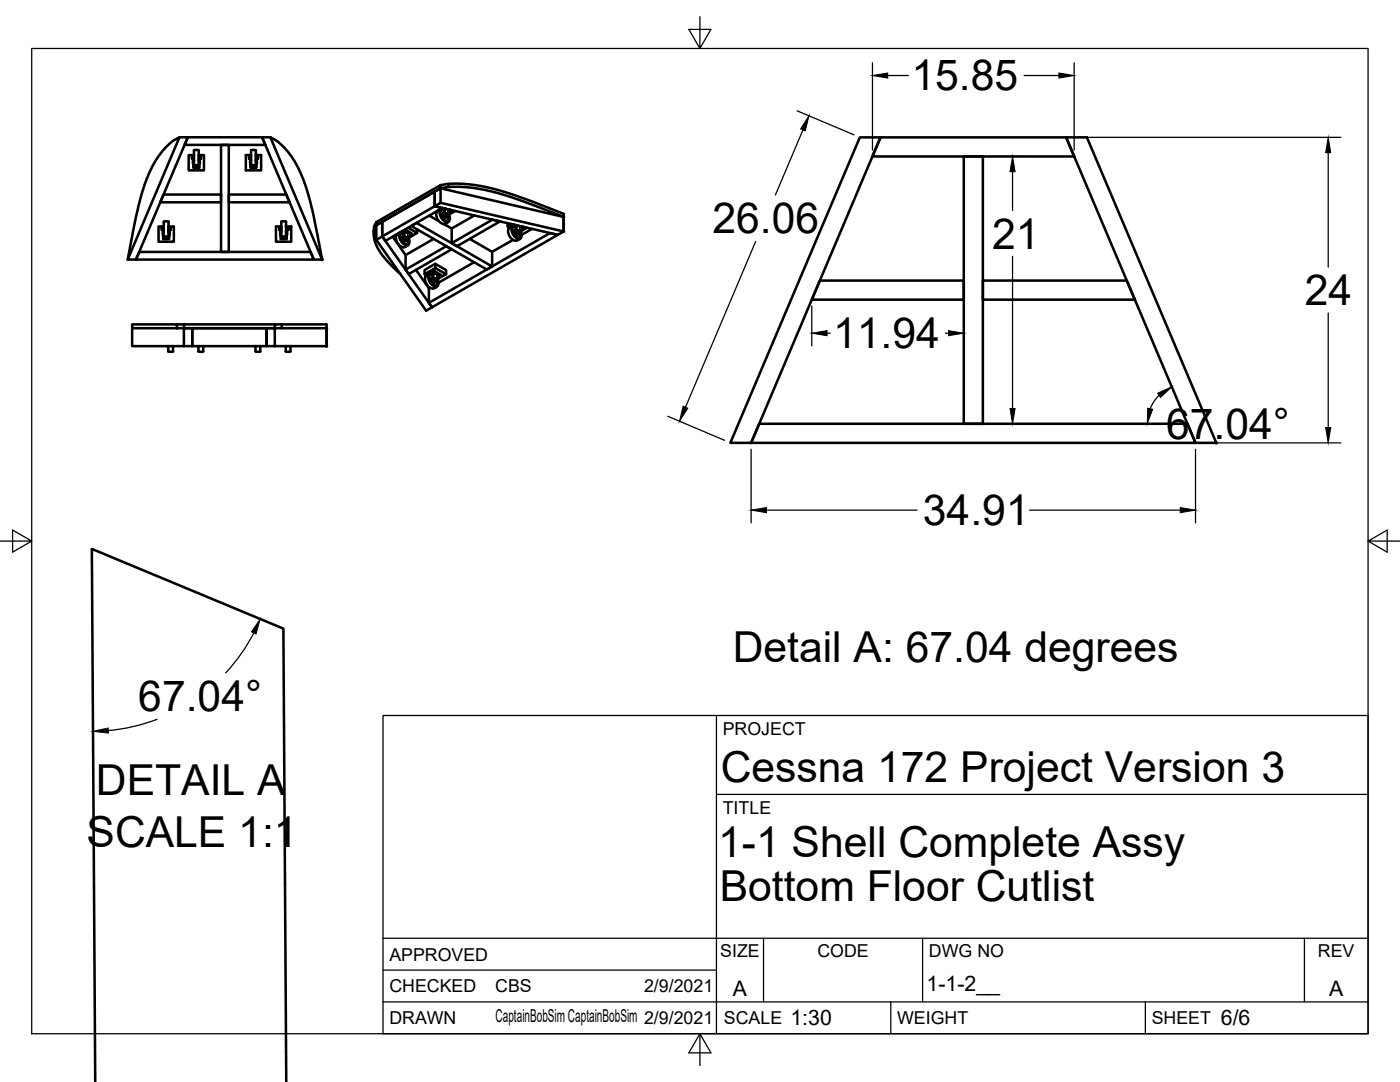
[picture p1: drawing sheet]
<svg xmlns="http://www.w3.org/2000/svg" width="279mm" height="216mm" viewBox="0 0 279 216" stroke-linecap="round" stroke-linejoin="round" font-family="sans-serif">
<!-- layer: Visible -->
<g fill="none" stroke="#000" stroke-width=".51">
<path d="M32.6 38.8h11.5v1.6h-12.1zM35.8 27.4h1.7l-10.4 24.4h-1.6zM35.8 27.4a13.6 13.6 0 0 0-6.1 7.3 83.6 83.6 0 0 0-4.1 16.3l-.1 .8M37.5 27.4h14.8l.6 1.5h-16.1zM38.4 31.2l-.1 .2 .2 .1M38.4 31.5v.2h.1M38.5 31.2h-.2l.1 .5M38.5 32.2h.1M38.6 32.9v.6h1.2v-.6M38.6 31.6h.1M38.6 31.3h.1M38.7 30h1"/>
<path d="M38.7 31v.9M38.7 30v2.9l.3 .1 .7-.1v-2.9M38.7 32.1l-.1 .2M38.7 30.9h-1v3.1h3v-3.1h-1M38.8 32.9l.2 .1 .6-.1M39.7 31v.9M39.7 32.1l.1 .2M39.7 31.6h.1M39.7 31.3h.1M39.8 31.2h.2v.4M39.8 32.2v-1.1v1.3l-.1 .4M39.8 32.2a.71 .71 0 0 1-.6 1 .71 .71 0 0 1-.7-1v-1.1h.1v1.3l.1 .4"/>
<path d="M40 31.2v.1M40 31.5v.1M40 31.6v.1M40 31.3l-.2 .2M40 31.6l-.2 .1M40.1 31.3v.3M40.1 31.3l-.1 .3M40.1 31.6h-.1M44.1 28.9h1.6v21.4h-1.6zM45.7 38.8h11.4l.7 1.6h-12.1zM49.7 31.2h.2M49.7 31.2v.5"/>
<path d="M49.7 31.2v.3h.2M49.7 31.5v.2h.2M49.9 32.2v-1.1l.1 1.1M49.9 32.2a.71 .71 0 0 0 .7 1 .71 .71 0 0 0 .7-1M50 32.2h-.1M50 32.9v.6h1.2v-.6M50 31.6h.1M50 31.3h.1M50 32.2l.1 .6M50.1 32.2l-.1 .1M50.1 31v.9M50.1 30v2.9"/>
<path d="M50.1 30.9h-1v3.1h3v-3.1h-1M50.1 32.1v.1M50.1 32.9h1M50.1 30h1M50.2 32.9l.3 .1 .5-.1M51.1 31v.9M51.1 30v2.9M51.1 32.1v.1M51.1 32.2l.1 .1M51.1 31.6h.1M51.1 31.3h.1M51.1 32.2v-1.1h.1v1.1"/>
<path d="M51.2 32.2h.1M51.2 32.2l-.1 .6M51.2 31.2h.2v.4M51.4 31.2v.2l-.2 .1M51.4 31.5v.1M51.4 31.6v.1M51.4 31.6l-.2 .1M51.4 31.6h.1M51.4 31.3h.1M51.5 31.3v.3M52.3 27.4h1.7l10.3 24.4h-1.7zM54 27.4a13.8 13.8 0 0 1 6.1 7.4 82.8 82.8 0 0 1 4 15.9l.2 1.1"/>
<path d="M87.9 36.9l-12.8 7.4v.6l-.4 .9M89.5 37.3h.1a36.1 36.1 0 0 1 14.5 2.7l8.4 3.3v-.6l-7.8-3a37 37 0 0 0-15.2-3v.6l-.4 .1a4.4 4.4 0 0 0-2.3 .8v2.9l24.5 5.8 1.2-.7v-2.9M89.5 36.7l-1.6 .2v.7l-12.8 7.3M171.6 27.4h4.1l-25.8 61h-4.1zM175.7 27.4h37.1l1.6 3.8h-40.3zM192.3 31.2h3.9v53.4h-3.9zM212.8 27.4h4.1l25.8 61h-4.1zM27.8 50.3h34.2l.6 1.5h-35.5zM32.3 45.5v.2h.2M32.3 45.7v.2h.2M32.5 45.5a.28 .28 0 0 0-.2 .1 .28 .28 0 0 0 0 .3M32.6 47.1v.6h1.2v-.6"/>
<path d="M32.6 46.4l-.1-1.1v1.1a.7 .7 0 0 0 .7 1 .7 .7 0 0 0 .6-1l-.1-1.1v1.2M32.6 45.8h.1M32.6 45.6h.1M32.6 46.5l.1 .6M32.6 46.4v.1M32.7 46.2v-1h-1.1v3h3.1v-3h-1.1v1M32.7 44.2v2.9l1 .1M32.7 46.3l-.1 .1M32.7 44.2h1M32.8 47.2l.2 .1 .6-.1M33.6 44.2v2.9M33.6 46.3l.2 .4-.2 .4"/>
<path d="M33.7 45.8h.1M33.7 45.6h.1M33.8 45.5h.2v.3M34 45.5v.1M34 45.7v.1M34 45.6v.2M34 45.8v.1M34 45.6l-.2 .1M34 45.8l-.2 .1M55.8 45.5v.2h.2M55.8 45.7v.2h.2M56 46.4a.71 .71 0 0 0 .6 1 .71 .71 0 0 0 .7-1l-.1-1.1v1.2"/>
<path d="M56 45.5a.28 .28 0 0 0-.3 .1 .28 .28 0 0 0 .1 .3M56 47.1v.6h1.2v-.6M56 46.4v-1.1v1.1M56 45.8h.1M56 45.6h.1M56.1 46.4v.1M56.1 46.4v.7M56.1 44.2h1M56.1 46.2v-1h-1v3h3v-3h-1v1M56.1 44.2v3h.3l.7-.1v-2.9M56.1 46.3v.1M56.2 47.2l.3 .1 .5-.1"/>
<path d="M57.1 46.3l.1 .4-.1 .4M57.1 45.8h.1M57.1 45.6h.1M57.3 45.5h.2v.3M57.4 45.5l.1 .1M57.4 45.7l.1 .1M57.5 45.6v.2M57.5 45.8l-.1 .1M57.5 45.6l-.2 .1M57.5 45.8l-.2 .1M74.7 45.2l-.1 1.5M75.1 44.9l11.7-6.7v2.9l-10.5 6.1 9.9 14.1-1.2 .7-9.9-14.1z"/>
<path d="M75.1 44.3l-.4 .9v.8a6.6 6.6 0 0 0 2 5.4l3.2 3.3M76.3 44.3v2.9l-1.2 .7M78.4 47.2l2.5 3.7M79.3 46.7h.1M79.5 46.5a1.2 1.2 0 0 0-.2 1.9 1.25 1.25 0 0 0 1 .9 1.25 1.25 0 0 0 1.3-.5M79.9 46.3v.1M80 46.6l.6 .1M80.1 46.3l-.4 .2M80.6 46.6a.64 .64 0 0 0-.7 .2 .64 .64 0 0 0 0 .8l.2 .4a.85 .85 0 0 0 1.4 .5l-.1-1M80.7 46.4l-.4-.1a.89 .89 0 0 0-.5 1.5l.2 .3a.96 .96 0 0 0 1.6 .5l.1-.7-.2-.5M80.7 47.6l.1 .2 .2-.1-.1-.1M80.7 46.2l-.3 .1"/>
<path d="M80.7 46.2l-.2 .2M80.7 46.2h.1M80.7 46.2l-.2 1.5 .4 .2 .4-.3a.98 .98 0 0 1 0 1.1M80.7 46.2l.5 .3M80.8 46.2l-.2 1.3 .1 .3 .3 .1M80.8 46h.1zM80.8 46h.1M80.8 47.3v.1M80.8 47.5l.1 .1M80.8 45.9l-.8 .4M80.8 47.4l.1 .2M80.9 47.6l.1 .1"/>
<path d="M80.9 47.3l.2 .1-.1 .3M80.9 47.3l-.1 .1M80.9 47.3l.2 .1v.3M80.9 47.3l-.2 .1v.2l.1-.2M80.9 47.3l.1 .3M80.9 47.3l.2 .2zM80.9 46.3a.66 .66 0 0 1 .9 .4v.5M81 47.3v.1M81 47.4l-.1 .1h.2M81 47.7h.1M81 47.7l-.2 .1M81.1 47.8l-.3 .2-.3-.2-.1-.4 .1-.2a.51 .51 0 0 0-.3 .6 .51 .51 0 0 0 .6 .4l.2-.2"/>
<path d="M81.2 46.3h.1M81.3 46.2l-.5-.4 1.4 .9M81.3 46.2l.5 .3M81.3 46.2h-.5M81.3 46.2v.1M81.4 47.6h.1M81.4 45.4l1.8 1.1v-.7M81.7 46.5v.1M81.8 46.5l.4 .2-.4 .3M81.8 47.2l-.4 .4M81.9 46.7h.1zM81.9 46.7h.1"/>
<path d="M83 53.8l2.6 3.7M83.2 46.5l-1.6 1M85.6 57.5v2.9l.6 .9 25.1-14.4-1.5-.4-24.2 13.9M85.7 43l1.9 1.1M85.8 57.4l-.2 .1M85.8 54.9h.6M85.9 54.6h-.1a1.25 1.25 0 0 0-.7 2.1 1.5 1.5 0 0 0 1.3 .9M86.2 55.5l.1-.1-.1 .3 .2 .5h.4l.1-.1M86.2 55.4a.54 .54 0 0 0-.1 .7 .54 .54 0 0 0 .6 .2l.1-.1M86.4 55.6l.1 .4 .3 .1M86.4 54.8a.64 .64 0 0 0-.7 .3 .64 .64 0 0 0 0 .8l.2 .3a.85 .85 0 0 0 1.4 .5l-.1-.9M86.5 54.7l-.4-.1a.89 .89 0 0 0-.5 1.4l.2 .4a.96 .96 0 0 0 1.6 .5l.1-.8-.2-.4"/>
<path d="M86.5 55.8l.1 .2 .2-.1-.1-.1M86.5 54.4l-.3 .2M86.5 54.5l-.2 .1M86.5 54.5h.1M86.5 54.5l-.2 1.3 .1 .2 .3 .1M86.5 47.7l-5.6 3.2v2.9l.7 .9 8.5-5-1-.6-8.2 4.7M86.6 54.5l-.2 1.1M86.6 54.3h.1zM86.6 54.3h.1M86.6 54.5l.4 .2M86.6 55.5v.1M86.6 55.8h.1"/>
<path d="M86.6 54.1l-.9 .5M86.6 54.1l-.8 .5M86.6 55.6l.1-.1 .2 .1-.1 .3M86.6 55.6l.1 .2M86.6 55.6l-.1 .2v-.2l.3-.1 .1 .4M86.6 54.5l.5-.1v.1M86.7 55.8l.1 .1M86.7 55.6l.1 .3M86.7 55.6l.2 .2zM86.7 54.5a.69 .69 0 0 1 .9 .5v.5M86.8 55.6l-.1 .2h.2M86.8 56.1l-.1 .1"/>
<path d="M86.8 55.9h.1M86.8 55.9l-.2 .1M86.9 52.6l-2.2 1.3v.8l.4 .2M86.9 53.5l-2.2 1.2M87 54.5h.1M87.1 54.4l-.5-.3 1.4 .9M87.1 54.4l.5 .4M87.1 55.9a.98 .98 0 0 1 0 1.1M87.1 55.9l-.3 .2M87.2 55.8h.1M87.2 42.2a1.86 1.86 0 0 0 1.4 2.5M87.4 57l-.5 .4-.5 .2"/>
<path d="M87.4 42v.1M87.5 54.8h.1M87.6 54.7l.4 .3-.4 .2M87.6 55.4l-.4 .4M87.6 41.9l-.4 .3M87.7 54.9h.1zM87.7 54.9h.1M87.9 40.5l24.6 5.7v-2.9M88 41.7h.1M88.1 42l.6 .1M88.2 41.7l-.5 .1M88.4 41.5l-.3 .2"/>
<path d="M88.6 42.5a.52 .52 0 0 0-.3 .7 .52 .52 0 0 0 .6 .3h.1M88.6 44.7l1.5 .9M88.6 42.6l-.1 .2 .1 .3 .2 .3 .3-.2M88.6 41.6l-.1 .1M88.7 41.9a.64 .64 0 0 0-.8 .3 .64 .64 0 0 0 .1 .8l.1 .3a.85 .85 0 0 0 1.5 .5l-.1-.9M88.7 41.8l-.3-.1a.89 .89 0 0 0-.5 1.4l.2 .4a.96 .96 0 0 0 1.6 .5v-.8l-.1-.4 1.2-.7M88.7 41.6l-.1 1.3 .1 .2 .3 .2M88.7 42.9l.2 .2v-.2M88.7 41.6l-.2 .1M88.7 41.6h.1M88.8 41.6l-.2 1.3 .2 .2 .3 .1M88.9 42.7h.1"/>
<path d="M88.9 42.9h.1M88.9 42.7l.1 .2M88.9 42.6l.3 .2v.2M88.9 42.6l-.2 .1v.2l.2-.2M89 42.6l.2 .3-.1 .1-.1-.1M89 42.6l-.1 .1M89 42.7l.1 .2M89 42.7l.1 .2zM89 43.1l.2-.1-.3 .1M89 54.7l-2.1-1.2v-.9l2.1 1.3v.8l-1.7 1M89 42.7h.1M89 42.7v.2h.1"/>
<path d="M89.1 43.3l-.1 .2M89.1 43.2l-.1 .1M89.1 41.7l.2 .1M89.1 42.9v.1M89.4 43a.98 .98 0 0 1-.1 1.1M89.4 43l-.3 .2M89.4 42.9v.1M89.6 44.1l-.4 .4-.6 .2M89.7 41.8l.2 .8M89.8 41.9h.1M89.9 42.5l-.5 .4M89.9 42h.2z"/>
<path d="M89.9 42h.2M90 41.9l.3 .2-.4 .2M90.1 45.6v2.9l1.1 .6 8.6-4.9-1.5-.4-8.2 4.7M90.2 42l.1 .1M93.7 47.7l4.5 2.5v3l-1 .6-15.1-8.7 1-.6 15.1 8.7M94.6 52.3l-7.1 4.1M94.7 43l-4.6 2.6M101.3 44.5v.7l.8-.5M101.3 45.2l.4 .2M102.4 47.9l-4.2 2.3M102.4 45.3l.6 .1M102.5 45h-.1a1.25 1.25 0 0 0-.7 2.1 1.5 1.5 0 0 0 1.3 .9"/>
<path d="M102.6 44.8l-.3 .3M102.7 44.9l-.3 .1M103 46l.3 .6 .4-.3M103 44.9l-.2 .1M103 45.3a.64 .64 0 0 0-.8 .2 .64 .64 0 0 0 .1 .8l.2 .4a.85 .85 0 0 0 1.4 .5l-.1-1M103 44.9l-.1 .1M103 45.1l-.3-.1a.89 .89 0 0 0-.5 1.5l.2 .3a.96 .96 0 0 0 1.6 .5l.1-.7-.2-.5 1.3-.7M103.1 45l-.2 1.2 .1 .3 .3 .1M103.1 44.9h.1M103.1 45l-.2 1.1M103.2 46.2l.1 .2-.1 .1-.2-.2M103.3 46l.2 .1v.3"/>
<path d="M103.3 46l-.3 .1v.2l.2-.1v-.2M103.3 46v.1M103.3 46l.1 .3M103.3 46.1l.1 .2zM103.3 46.4h.2l-.3 .1M103.4 46.1h.1M103.4 46l-.1 .2h.2M103.4 45l.2 .1M103.4 46.7l-.1 .1M103.4 46.6h-.1M103.5 46.5l-.3 .2-.3-.2-.1-.4 .1-.2a.51 .51 0 0 0-.3 .6 .51 .51 0 0 0 .6 .4l.1-.1M103.5 46.2h.1"/>
<path d="M103.7 46.3a.98 .98 0 0 1-.1 1.1M103.7 46.3h.1M103.9 47.5l-.5 .4-.4 .1M104.1 45.2l.1 .7-.4 .4M104.1 45.2h.1M104.3 45.4h.1zM104.3 45.3h.1M104.3 45.2l.3 .2-.4 .3M104.5 45.3l.1 .1M106.2 45.7l-2.1 1.2M112.5 43.3l-24.6-5.7v2.9l-1.1 .6 1.5 .4-11.4 6.6-.6-.9v-2.9M163.6 56h28.7v3.8h-30.3z"/>
<path d="M196.2 56h28.7l1.6 3.8h-30.3zM26.4 65.5v3.6h10.3v-3.6h1.7v3.6h-1.7M26.4 64.7h8.9v.8h-8.9zM33.5 69.1l.1 .1M33.6 69.1v1l.6 .1 .3-.1v-1M34.6 69.1l-.1 .1M35.3 64.7h1.4M38.4 65.5h14.8v3.6h-14.8zM39.5 69.1l.1 .1M39.6 69.1v1l.6 .1 .4-.1v-1M40.6 69.1v.1M50.9 69.1l.1 .1"/>
<path d="M51 69.1v1h1M51.9 69.1v1M52 69.1l-.1 .1M54.8 69.1v-3.6h-1.6v3.6h12v-3.6v3.6M54.8 64.7h-18.1v.8h-1.4M54.8 65.5h1.4v-.8h9v.8h-9M56.2 64.7h-1.4v.8h-18.1M57 69.1v.1M57 69.1v1l.7 .1 .3-.1v-1M58 69.1v.1M151.5 84.6h85.5l1.6 3.8h-88.7zM19 215.9l-.6-106.4 38.2 15.9 .5 90.5"/>
<circle cx="38.8" cy="33.3" r=".1"/>
<circle cx="39.6" cy="33.3" r=".1"/>
<circle cx="50.2" cy="33.3" r=".1"/>
<circle cx="51" cy="33.3" r=".1"/>
<circle cx="32.8" cy="47.5" r=".1"/>
<circle cx="33.6" cy="47.5" r=".1"/>
<circle cx="56.2" cy="47.5" r=".1"/>
<circle cx="57" cy="47.5" r=".1"/>
<circle cx="103.4" cy="46.1" r=".19"/>
</g>
<!-- layer: Visible Narrow -->
<g fill="none" stroke="#000" stroke-width=".25">
<path d="M38.5 31.8h.1M38.7 32l-.1 .2M39.7 32l.1 .2M39.8 31.8h.1M49.9 31.8h.1M50.1 32l-.1 .2M51.1 31.9v.1M51.1 31.9v.3M51.1 31.8h.1M32.5 46h.1M32.7 46.2l-.1 .2M33.6 46.2l.1 .2"/>
<path d="M33.7 46h.1M56 46h.1M56.1 46.2l-.1 .2M57.1 46.2l.1 .2M57.2 46h.1M80.6 47.3l-.1 .1M80.7 46.2h.1M80.8 46.2l.5 .4M81 46.3l.6 .1 .2 .3M81.1 46.4l.3 .1v1.1M81.2 46.5l.1 .1M81.3 46.6v1"/>
<path d="M81.3 46.5h.1M86.4 55.6h-.1M86.5 54.5h.1M86.6 54.5l.5 .3M86.8 54.6h.5l.3 .4M86.9 54.6l.3 .2v1M87 54.7l.1 .1M87.1 54.8v1.1M87.1 54.8h.1M88.6 42.7l-.1 .1M88.9 41.7l.5 .2M89.2 41.7l.2 .2v1v-1"/>
<path d="M89.3 41.8l.1 .1M89.4 41.9h.1M89.7 41.8l.2 .3M102.9 46.1h.1M103 44.9l.1 .1M103.3 45l.4 .3M103.5 45.1l.2 .1v1.1v-1M103.6 45.1l.1 .2M103.7 45.2v.1M104 45.1l.2 .3"/>
</g>
<!-- layer: Visible -->
<g fill="#000" stroke="#000" stroke-width=".2">
<circle cx="40" cy="31.6" r=".24"/>
<circle cx="40" cy="31.3" r=".24"/>
<circle cx="34" cy="45.6" r=".24"/>
<circle cx="34" cy="45.8" r=".24"/>
<circle cx="57.5" cy="45.6" r=".24"/>
<circle cx="57.5" cy="45.8" r=".24"/>
<circle cx="64.3" cy="51.8" r=".24"/>
<circle cx="80.9" cy="47.4" r=".24"/>
<circle cx="81" cy="47.6" r=".24"/>
<circle cx="81.3" cy="46.2" r=".24"/>
<circle cx="86.7" cy="55.6" r=".24"/>
<circle cx="89" cy="42.7" r=".24"/>
<circle cx="103.4" cy="46.3" r=".24"/>
<circle cx="112.5" cy="46.2" r=".24"/>
<circle cx="112.5" cy="43.3" r=".24"/>
<circle cx="65.2" cy="69.1" r=".24"/>
<circle cx="65.2" cy="65.5" r=".24"/>
<circle cx="242.7" cy="88.4" r=".24"/>
</g>
<g fill="#000">
<circle cx="81.3" cy="46.5" r=".25"/>
<circle cx="87.1" cy="54.8" r=".25"/>
<circle cx="89.4" cy="41.9" r=".25"/>
<circle cx="103.7" cy="45.2" r=".25"/>
</g>
<!-- layer: Visible Narrow -->
<circle cx="88.7" cy="41.6" r=".11" fill="#000" stroke="#000" stroke-width=".2"/>
<!-- layer: Titleblock -->
<path d="M76.4 142.8h196.6v63.5h-196.6zM143 158.5h130M143 142.8v63.5M76.4 199.9h196.6M76.4 193.6h66.6M76.4 187.2h196.6M152.4 187.2v12.7M177.8 199.9v6.4M184.1 187.2v12.7M228.6 199.9v6.4M260.3 187.2v12.7" fill="none" stroke="#000" stroke-width=".25"/>
<!-- layer: Border -->
<path d="M6.3 9.7h266.7v196.6h-266.7zM139.7 3.3v6.4l2.2-3.8h-4.4l2.2 3.8M0 108h6.3l-3.8-2.2v4.4l3.8-2.2M273 108l3.8 2.2v-4.4l-3.8 2.2h6.4M139.7 206.3l-2.2 3.8h4.4l-2.2-3.8v6.3" fill="none" stroke="#000" stroke-width=".25"/>
<!-- layer: Dimensions -->
<g fill="none" stroke="#000" stroke-width=".25">
<path d="M174.1 12.5v17.5M177.2 15.1h4.1M204.4 15.1h6.9M214.4 12.5v17.5M159.1 22.1l11.3 4.8M160.3 25.9l-5.6 13M197.4 31.2h7.2M202.1 34.3v7.7M214 27.4h53.6M265.1 30.5v22.8M150.8 48.2l-14 33.1M202.1 51.2v30.3"/>
<path d="M162 61.1v7.9M165.1 66.5h.6M188.7 66.5h.6M192.3 61.1v7.9M231.3 78.9l-1 1.2-.8 1.5M265.1 62.5v22.8M133.3 83.1l11.3 4.8M149.9 89.6v14.7M197.4 84.6h7.2M238.6 89.6v14.7M239.9 88.4h27.7M153 101.8h30"/>
<path d="M205.5 101.8h30M50.7 126.3a36.4 36.4 0 0 1-5.6 8M31.3 143.5a36.4 36.4 0 0 1-9.7 2.3"/>
</g>
<g fill="#000" stroke="#000" stroke-width=".2">
<path d="M174.1 15.1l3.1-.5v1zM211.3 14.6l3.1 .5-3.1 .5zM161.4 23.1l-.7 3-.9-.4zM202.1 31.2l.5 3.1h-1zM265.1 27.4l.5 3.1h-1zM162 66.5l3.1-.5v1zM189.3 66l3 .5-3 .5zM231 78.5l2.8-1.3-2.2 2.1zM136.3 81l1 .4-1.7 2.7zM201.6 81.5h1l-.5 3.1zM229 81.5l1 .2-1 2.9zM264.6 85.3h1l-.5 3.1z"/>
<path d="M149.9 101.8l3.1-.5v1zM235.5 101.3l3.1 .5-3.1 .5zM51.9 123.5l-.8 3-.9-.4zM18.6 145.9l3-.6v1z"/>
</g>
<g font-size="8.5">
<text x="181.9" y="18.1">15.85</text>
<text x="142.2" y="46.5">26.06</text>
<text x="198" y="49.6">21</text>
<text x="260.4" y="60.9">24</text>
<text x="166.3" y="69.5">11.94</text>
<text x="232.7" y="87.5">67.04°</text>
<text x="184.2" y="104.8">34.91</text>
<text x="146.2" y="132.1">Detail A: 67.04 degrees</text>
<text x="27.6" y="141.9">67.04°</text>
<text x="19.1" y="158.7">DETAIL A</text>
<text x="143.8" y="156.1">Cessna 172 Project Version 3</text>
<text x="17.3" y="168.9">SCALE 1:1</text>
<text x="143.3" y="171.1">1-1 Shell Complete Assy</text>
<text x="143.6" y="179.7">Bottom Floor Cutlist</text>
</g>
<g font-size="4.3">
<text x="184.9" y="197.8">1-1-2__</text>
<text x="146.3" y="198.6">A</text>
<text x="265.2" y="198.6">A</text>
<text x="157.8" y="204.6">1:30</text>
<text x="243.6" y="204.6">6/6</text>
</g>
<g font-size="3.5">
<text x="144.3" y="146.6">PROJECT</text>
<text x="144.3" y="162.3">TITLE</text>
<text x="77.7" y="191.7">APPROVED</text>
<text x="143.7" y="191">SIZE</text>
<text x="163.1" y="191">CODE</text>
<text x="185.4" y="191">DWG NO</text>
<text x="263" y="191">REV</text>
<text x="77.7" y="198">CHECKED</text>
<text x="98.8" y="198">CBS</text>
<text x="128.5" y="198">2/9/2021</text>
<text x="77.7" y="204.4">DRAWN</text>
<text x="98.9" y="204">CaptainBobSim CaptainBobSim 2/9/2021</text>
<text x="144.5" y="204.4">SCALE</text>
<text x="179" y="204.4">WEIGHT</text>
<text x="229.8" y="204.4">SHEET</text>
</g>
</svg>
